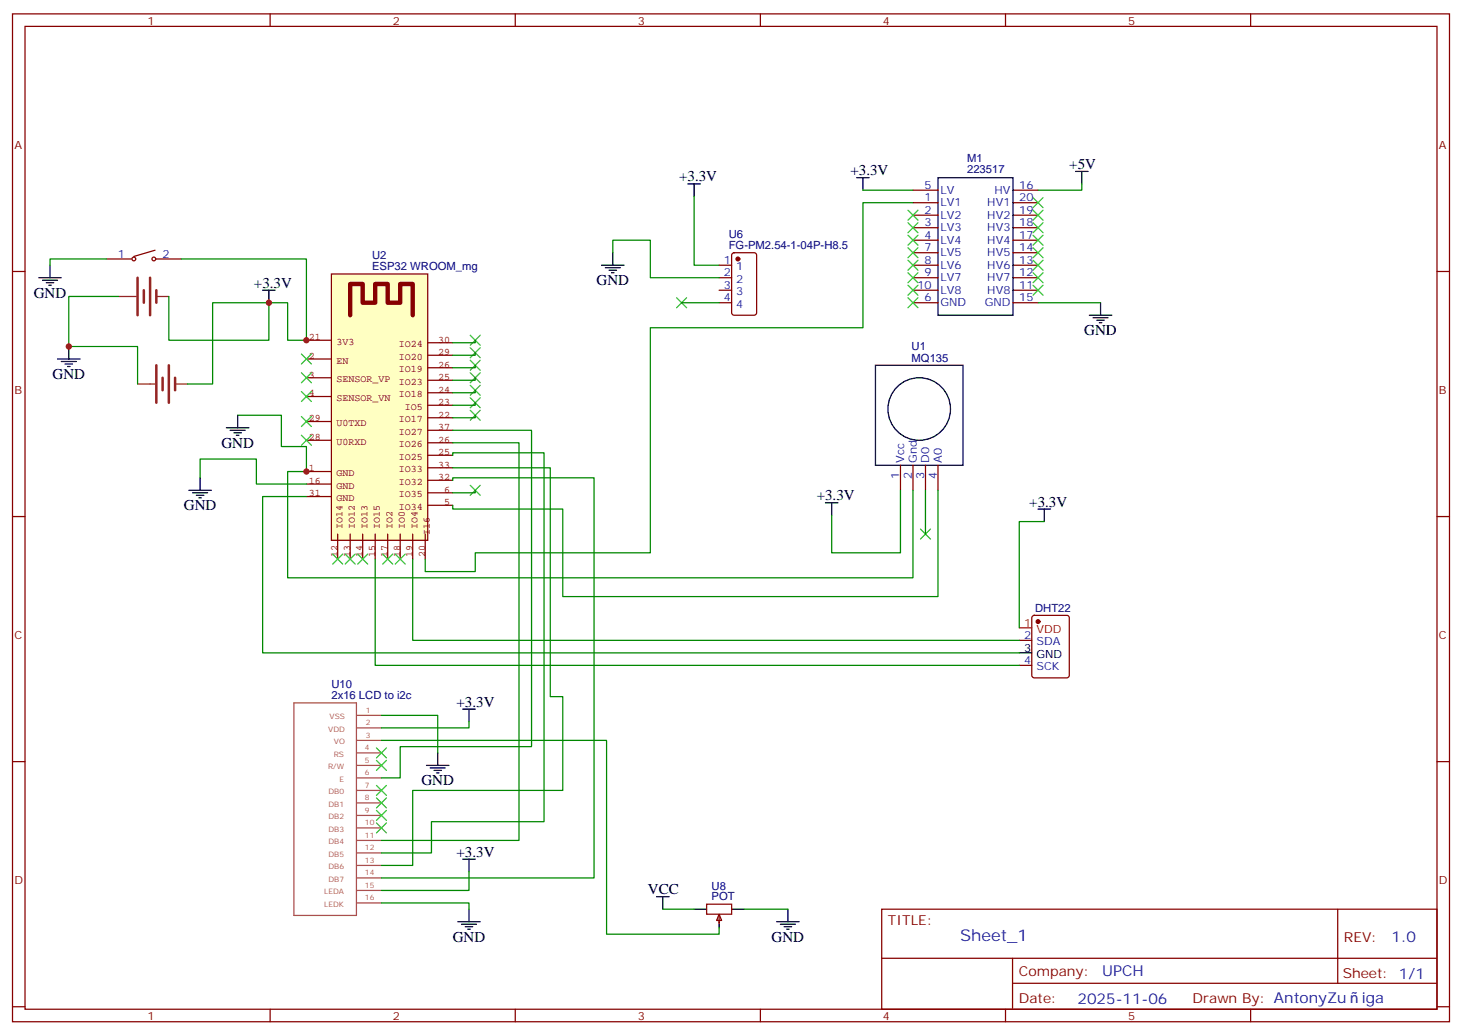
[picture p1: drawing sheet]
<svg xmlns="http://www.w3.org/2000/svg" width="412mm" height="292mm" viewBox="0 0 412 292" stroke-linecap="round" stroke-linejoin="round" font-family="sans-serif">
<g fill="none" stroke="#870000" stroke-width=".35">
<path d="M3.5 3.9h405.4v284.4h-405.4zM7.1 7.4h398.2v277.3h-398.2zM76.2 3.9v3.5M145.3 3.9v3.5M214.5 3.9v3.5M283.6 3.9v3.5M352.8 3.9v3.5M3.5 76.6h3.6M30 73.1h7M43.7 70.6l-6 1.8M44.1 73.1h7.1M202.8 74.8h3.6"/>
<path d="M202.8 78.4h3.6M206.6 71.5l.5-.2h5.6l.7 .4v16.5l-.4 .7h-5.9l-.7-.4v-16.5zM405.3 76.6h3.6M202.8 81.9h3.6M202.8 85.4h3.6M254 131.3v7M257.5 131.3v7M261.1 131.3v7M264.6 131.3v7M3.5 145.7h3.6M405.3 145.7h3.6M291.3 173.8l.4-.2h9.2l.7 .4v16.5l-.4 .7h-9.5l-.6-.4-.1-16.5z"/>
<path d="M287.5 180.7h3.5M287.5 187.7h3.5M3.5 214.9h3.6M405.3 214.9h3.6M248.7 256.5h156.6v28.2h-156.6zM377.3 256.5v20.9M248.7 270.4h156.5M285.6 277.4h119.6M285.6 270.4v14.1M3.5 284h3.6M76.2 284.7v3.6M145.3 284.7v3.6"/>
<path d="M214.5 284.7v3.6M283.6 284.7v3.6M352.8 284.7v3.6M405.3 284h3.6"/>
<circle cx="37.7" cy="73.1" r=".53"/>
<circle cx="43.4" cy="73.1" r=".53"/>
</g>
<g fill="none" stroke="#000" stroke-width=".35">
<path d="M246.9 103h24.7v28.3h-24.7zM287.5 184.2h3.5"/>
<circle cx="259.3" cy="115.4" r="8.8"/>
</g>
<path d="M33.5 83.6h5M44.1 83.6h3.5M38.8 108.3h4.9M49.4 108.3h3.5" fill="none" stroke="#8c2424" stroke-width=".35"/>
<path d="M38.8 78.4v10.5M42.3 78.4v10.5M40.6 81.9v3.5M44.1 81.9v3.5M44.1 103v10.6M45.9 106.6v3.5M47.6 103v10.6M49.4 106.6v3.5" fill="none" stroke="#8c2424" stroke-width=".71"/>
<g fill="#870000" stroke="#870000" stroke-width=".35">
<circle cx="292.8" cy="175.4" r=".53"/>
<circle cx="208.1" cy="73.1" r=".53"/>
</g>
<path d="M287.5 177.1h3.5" fill="none" stroke="#f00" stroke-width=".35"/>
<path d="M93.5 77.3h27.1v75.1h-27.1z" fill="#ffffc2" stroke="#850000" stroke-width=".35"/>
<g fill="none" stroke="#850000" stroke-width=".35">
<path d="M86.4 96h7.1M120.6 96.7h7.1M86.4 101.3h7.1M86.4 106.6h7.1M86.4 111.9h7.1M86.4 118.9h7.1M120.6 117.9h7.1M120.6 114.3h7.1M120.6 110.8h7.1M120.6 107.3h7.1M120.6 103.8h7.1M120.6 100.2h7.1"/>
<path d="M86.4 133h7.1M86.4 136.6h7.1M86.4 124.2h7.1M120.6 139h7.1M120.6 135.5h7.1M120.6 132h7.1M120.6 128.4h7.1M120.6 124.9h7.1M120.6 121.4h7.1M86.4 140.1h7.1M95.2 150.7v7M98.8 150.7v7"/>
<path d="M102.3 150.7v7M105.8 150.7v7M109.4 150.7v7M112.9 150.7v7M116.4 150.7v7M119.9 150.7v7M120.6 142.6h7.1"/>
</g>
<path d="M98.8 88.9v-8.8h3.5v5.3h3.5v-5.3h3.6v5.3h3.5v-5.3h3.5v8.8" fill="none" stroke="#850000" stroke-width="1.2"/>
<g fill="none" stroke="#008700" stroke-width=".35">
<path d="M195.8 55.4v19.4h7M243.4 53.7h14.1M257.5 57.2h-14.1v35.3h-60v63.5h-49.3v5.3h-14.2v-3.6M305.2 51.9v1.8h-12.4M30 73.1h-15.9v1.7M51.2 73.1h35.2v22.9h-5.3v-10.6h-5.3M172.9 71.3v-3.5h10.5v10.6h19.4M33.5 83.6h-14.1v14.2h19.4v10.5M47.6 83.6v12.4h28.2v-10.6M75.8 85.4h-15.8v22.9h-7.1M134.1 96v.7h-6.4M134.1 99.5v.7h-6.4"/>
<path d="M192.3 85.4h10.5M292.8 85.4h17.6M67 117.2h12.4v8.8h7v7h-5.3v30h176.4v-24.7M134.1 103v.8h-6.4M134.1 106.6v.7h-6.4M134.1 110.1v.7h-6.4M134.1 113.6v.7h-6.4M134.1 117.2v.7h-6.4M56.4 134.8v-5.3h15.9v7.1h14.1M127.7 121.4h22.2v89.2h-37v8.9h-5.3M127.7 124.9h18.7v112.2h-38.8M127.7 128.4v-.7h25.8v104.1h-31.8v8.8h-14.1"/>
<path d="M127.7 132h27.5v64.5h3.5v26.5h-42.3v21.2h-8.8M127.7 135.5v-.7h39.9v112.9h-60M134.1 138.3v.7h-6.4M254 138.3v17.7h-19.4v-10.6M261.1 138.3v12.4M264.6 138.3v30h-105.9v-24.7h-31v-1M86.4 140.1h-12.3v44.1h213.4M105.8 157.7v30h181.7M116.4 157.7v23h171.1M294.6 147.1h-7.1v30M107.6 208.9h63.5v54.7h31.7v-1.8M107.6 201.8h15.9v10.6"/>
<path d="M132.3 203.6v1.8h-24.7M107.6 254.7h24.7v1.8M132.3 245.9v5.3h-24.7M187 256.5h8.8M209.9 256.5h12.3"/>
</g>
<g fill="none" stroke="#000" stroke-width=".35">
<path d="M194 51.9h3.6M195.8 51.9v3.5M241.7 50.1h3.5M243.4 50.1v3.6M264.6 50.1h21.2v38.8h-21.2zM303.4 48.4h3.5M305.2 48.4v3.5M10.9 78.4h6.4M12 79.1h4.2M13.1 79.8h2.1M14.1 74.8v3.6M169.7 74.8h6.3"/>
<path d="M170.7 75.5h4.3M171.8 76.2h2.1M172.5 76.9h.7M172.9 71.3v3.5M13.8 80.5h.7M19.4 97.8v3.5M74.1 81.9h3.5M75.8 81.9v3.5M307.3 88.9h6.3M308.3 89.6h4.3M309.4 90.3h2.1M310.1 91.1h.7"/>
<path d="M310.4 85.4v3.5M16.2 101.3h6.4M17.3 102h4.2M18.3 102.7h2.2M19 103.4h.8M67 117.2v3.5M53.3 138.3h6.3M54.3 139h4.3M55.4 139.7h2.1M56.4 134.8v3.5M63.9 120.7h6.3M64.9 121.4h4.2"/>
<path d="M66 122.1h2.1M66.7 122.8h.7M56.1 140.4h.7M232.8 141.9h3.6M234.6 141.9v3.5M292.8 143.6h3.5M294.6 143.6v3.5M120.3 215.9h6.3M121.4 216.6h4.2M122.4 217.3h2.1M123.1 218.1h.7M123.5 212.4v3.5"/>
<path d="M130.5 200.1h3.6M132.3 200.1v3.5M130.5 242.4h3.6M132.3 242.4v3.5M132.3 256.5v3.5M185.2 253h3.5M187 253v3.5M195.8 256.5h3.5M206.4 256.5h3.5M222.2 256.5v3.5M129.1 260h6.4M130.2 260.7h4.2"/>
<path d="M131.2 261.4h2.1M131.9 262.1h.7M202.8 260v1.8M219.1 260h6.3M220.1 260.7h4.3M221.2 261.4h2.1M221.9 262.1h.7"/>
</g>
<g fill="none" stroke="#3c3" stroke-width=".35">
<path d="M256.1 59.3l2.8 2.8M258.9 59.3l-2.8 2.8M291.4 55.8l2.8 2.8M291.4 59.3l2.8 2.8M294.2 55.8l-2.8 2.8M294.2 59.3l-2.8 2.8M256.1 76.9l2.8 2.9M256.1 73.4l2.8 2.8M256.1 69.9l2.8 2.8M256.1 66.4l2.8 2.8M256.1 62.8l2.8 2.9M258.9 76.9l-2.8 2.9"/>
<path d="M258.9 73.4l-2.8 2.8M258.9 69.9l-2.8 2.8M258.9 66.4l-2.8 2.8M258.9 62.8l-2.8 2.9M291.4 62.8l2.8 2.9M291.4 66.4l2.8 2.8M291.4 69.9l2.8 2.8M291.4 73.4l2.8 2.8M291.4 76.9l2.8 2.9M294.2 62.8l-2.8 2.9M294.2 66.4l-2.8 2.8M294.2 69.9l-2.8 2.8"/>
<path d="M294.2 73.4l-2.8 2.8M294.2 76.9l-2.8 2.9M85 99.9l2.8 2.8M87.8 99.9l-2.8 2.8M132.6 98.1l2.9 2.8M132.6 94.6l2.9 2.8M135.5 98.1l-2.9 2.8M135.5 94.6l-2.9 2.8M190.9 84l2.8 2.8M193.7 84l-2.8 2.8M256.1 84l2.8 2.8M256.1 80.5l2.8 2.8"/>
<path d="M258.9 84l-2.8 2.8M258.9 80.5l-2.8 2.8M291.4 80.5l2.8 2.8M294.2 80.5l-2.8 2.8M85 105.2l2.8 2.8M85 110.5l2.8 2.8M85 117.5l2.8 2.8M87.8 105.2l-2.8 2.8M87.8 110.5l-2.8 2.8M87.8 117.5l-2.8 2.8M132.6 115.7l2.9 2.9M132.6 112.2l2.9 2.8"/>
<path d="M132.6 108.7l2.9 2.8M132.6 105.2l2.9 2.8M132.6 101.6l2.9 2.9M135.5 115.7l-2.9 2.9M135.5 112.2l-2.9 2.8M135.5 108.7l-2.9 2.8M135.5 105.2l-2.9 2.8M135.5 101.6l-2.9 2.9M85 122.8l2.8 2.8M87.8 122.8l-2.8 2.8M132.6 136.9l2.9 2.8M135.5 136.9l-2.9 2.8"/>
<path d="M93.8 156.3l2.9 2.8M96.7 156.3l-2.9 2.8M97.4 156.3l2.8 2.8M100.2 156.3l-2.8 2.8M100.9 156.3l2.8 2.8M103.7 156.3l-2.8 2.8M107.9 156.3l2.9 2.8M110.8 156.3l-2.9 2.8M111.5 156.3l2.8 2.8M114.3 156.3l-2.8 2.8M259.6 149.3l2.9 2.8M262.5 149.3l-2.9 2.8"/>
<path d="M106.2 211l2.8 2.8M106.2 214.5l2.8 2.8M109 211l-2.8 2.8M109 214.5l-2.8 2.8M106.2 221.6l2.8 2.8M106.2 225.1l2.8 2.8M106.2 228.6l2.8 2.9M106.2 232.2l2.8 2.8M109 221.6l-2.8 2.8M109 225.1l-2.8 2.8M109 228.6l-2.8 2.9M109 232.2l-2.8 2.8"/>
</g>
<g fill="none" stroke="#870000" stroke-width=".35">
<path d="M257.5 57.2h7.1M257.5 53.7h7.1M285.8 57.2h7M285.8 53.7h7M257.5 78.4h7.1M257.5 74.8h7.1M257.5 64.2h7.1M257.5 60.7h7.1M257.5 67.8h7.1M257.5 71.3h7.1M285.8 78.4h7M285.8 74.8h7"/>
<path d="M285.8 64.2h7M285.8 60.7h7M285.8 67.8h7M285.8 71.3h7M257.5 81.9h7.1M257.5 85.4h7.1M285.8 81.9h7M285.8 85.4h7M202.8 257.9l.8 1.8h-1.5zM202.8 258.3v2.1"/>
</g>
<path d="M199.3 255.1h7.1v2.8h-7.1z" fill="none" stroke="#a10000" stroke-width=".35"/>
<g fill="none" stroke="#a64a4a" stroke-width=".35">
<path d="M82.9 198.3h17.6v60h-17.6zM100.7 201.8h6.9M100.7 205.4h6.9M100.7 212.4h6.9M100.7 215.9h6.9M100.7 219.5h6.9M100.7 208.9h6.9M100.7 223h6.9M100.7 226.5h6.9M100.7 230h6.9M100.7 233.6h6.9M100.7 237.1h6.9"/>
<path d="M100.7 240.6h6.9M100.7 244.2h6.9M100.7 247.7h6.9M100.7 254.7h6.9M100.7 251.2h6.9"/>
</g>
<g fill="#c00">
<circle cx="86.4" cy="133" r=".88"/>
<circle cx="75.8" cy="85.4" r=".88"/>
<circle cx="19.4" cy="97.8" r=".88"/>
<circle cx="86.4" cy="96" r=".88"/>
</g>
<text font-size="4.6" fill="#00f" x="270.8" y="265.5">Sheet_1</text>
<g font-size="4.2">
<text x="301.6" y="47.7">+5V</text>
<text x="191.6" y="51.2">+3.3V</text>
<text x="239.9" y="49.4">+3.3V</text>
<text x="9.5" y="84">GND</text>
<text x="71.6" y="81.2">+3.3V</text>
<text x="168.3" y="80.5">GND</text>
<text x="305.9" y="94.6">GND</text>
<text x="14.8" y="106.9">GND</text>
<text x="62.4" y="126.3">GND</text>
<text x="51.9" y="144">GND</text>
<text x="230.4" y="141.1">+3.3V</text>
<text x="290.3" y="142.9">+3.3V</text>
<text x="128.8" y="199.4">+3.3V</text>
<text x="118.9" y="221.6">GND</text>
<text x="128.8" y="241.7">+3.3V</text>
<text x="182.7" y="252.3">VCC</text>
<text x="127.7" y="265.7">GND</text>
<text x="217.7" y="265.7">GND</text>
</g>
<g font-size="4.2" fill="#00f">
<text x="392.5" y="265.8">1.0</text>
<text x="310.9" y="275.3">UPCH</text>
<text x="304" y="283.1">2025-11-06</text>
<text x="384.1" y="283.1">iga</text>
</g>
<g font-size="3.9" fill="#800">
<text x="250.5" y="261.1">TITLE:</text>
<text x="379.1" y="265.8">REV:</text>
<text x="287.4" y="275.3">Company:</text>
<text x="378.7" y="275.9">Sheet: 1/1</text>
<text x="287.4" y="283">Date:</text>
<text x="336.4" y="283.1">Drawn By: AntonyZu</text>
</g>
<g font-size="3.2" fill="#800">
<text x="41.6" y="6.9">1</text>
<text x="110.8" y="6.9">2</text>
<text x="179.9" y="6.9">3</text>
<text x="249.1" y="6.9">4</text>
<text x="318.2" y="6.9">5</text>
<text x="4.1" y="42">A</text>
<text x="405.9" y="42">A</text>
<text x="4.1" y="111.2">B</text>
<text x="405.9" y="111.2">B</text>
<text x="4.1" y="180.3">C</text>
<text x="405.9" y="180.3">C</text>
<text x="4.1" y="249.4">D</text>
<text x="405.9" y="249.4">D</text>
<text x="41.6" y="287.7">1</text>
<text x="110.8" y="287.7">2</text>
<text x="179.9" y="287.7">3</text>
<text x="249.1" y="287.7">4</text>
<text x="318.2" y="287.7">5</text>
</g>
<g font-size="3.2" fill="#000080">
<text x="272.8" y="45.8">M1</text>
<text x="272.8" y="48.9">223517</text>
<text x="205.6" y="70.2">FG-PM2.54-1-04P-H8.5</text>
<text x="205.6" y="67.2">U6</text>
<text x="105" y="76.2">ESP32 WROOM_mg</text>
<text x="105" y="73">U2</text>
<text x="257.1" y="102">MQ135</text>
<text x="257.1" y="98.7">U1</text>
<text x="292" y="172.5">DHT22</text>
<text x="93.5" y="197.2">2x16 LCD to i2c</text>
<text x="93.5" y="194.1">U10</text>
<text x="200.7" y="251">U8</text>
<text x="200.7" y="254">POT</text>
</g>
<g font-size="3.2" fill="#00f">
<text x="260.8" y="53.3">5</text>
<text x="287.5" y="53.3">16</text>
<text x="260.8" y="56.8">1</text>
<text x="265.3" y="54.7">LV</text>
<text x="265.3" y="58.2">LV1</text>
<text x="278.5" y="58.2">HV1</text>
<text x="280.5" y="54.7">HV</text>
<text x="287.5" y="56.8">20</text>
<text x="260.8" y="60.4">2</text>
<text x="260.8" y="63.9">3</text>
<text x="265.3" y="61.8">LV2</text>
<text x="265.3" y="65.3">LV3</text>
<text x="278.5" y="65.3">HV3</text>
<text x="278.5" y="61.8">HV2</text>
<text x="287.5" y="63.9">18</text>
<text x="287.5" y="60.4">19</text>
<text x="260.8" y="67.4">4</text>
<text x="260.8" y="70.9">7</text>
<text x="265.3" y="68.8">LV4</text>
<text x="278.5" y="68.8">HV4</text>
<text x="287.5" y="67.4">17</text>
<text x="287.5" y="70.9">14</text>
<text x="33.3" y="72.7">1</text>
<text x="45.9" y="72.7">2</text>
<text x="204.2" y="74.5">1</text>
<text x="204.2" y="78">2</text>
<text x="207.7" y="76.2">1</text>
<text x="260.8" y="74.5">8</text>
<text x="260.8" y="78">9</text>
<text x="265.3" y="75.9">LV6</text>
<text x="265.3" y="72.4">LV5</text>
<text x="278.5" y="75.9">HV6</text>
<text x="278.5" y="72.4">HV5</text>
<text x="287.5" y="78">12</text>
<text x="287.5" y="74.5">13</text>
<text x="204.2" y="81.5">3</text>
<text x="207.7" y="79.8">2</text>
<text x="207.7" y="83.3">3</text>
<text x="258.8" y="81.5">10</text>
<text x="265.3" y="79.4">LV7</text>
<text x="265.3" y="82.9">LV8</text>
<text x="278.5" y="82.9">HV8</text>
<text x="278.5" y="79.4">HV7</text>
<text x="287.5" y="81.5">11</text>
<text x="204.2" y="85.1">4</text>
<text x="207.7" y="86.8">4</text>
<text x="260.8" y="85.1">6</text>
<text x="265.3" y="86.5">GND</text>
<text x="277.8" y="86.5">GND</text>
<text x="287.5" y="85.1">15</text>
<text x="255.1" y="130.6" transform="rotate(-90 255.1 130.6)">Vcc</text>
<text x="258.6" y="130.6" transform="rotate(-90 258.6 130.6)">Gnd</text>
<text x="262.1" y="130.6" transform="rotate(-90 262.1 130.6)">D0</text>
<text x="265.6" y="130.6" transform="rotate(-90 265.6 130.6)">A0</text>
<text x="253.6" y="135" transform="rotate(-90 253.6 135)">1</text>
<text x="257.2" y="135" transform="rotate(-90 257.2 135)">2</text>
<text x="260.7" y="135" transform="rotate(-90 260.7 135)">3</text>
<text x="264.2" y="135" transform="rotate(-90 264.2 135)">4</text>
<text x="288.8" y="180.3">2</text>
<text x="292.3" y="182.1">SDA</text>
<text x="288.8" y="187.4">4</text>
<text x="292.3" y="189.1">SCK</text>
</g>
<g font-size="3.2" fill="#f00">
<text x="288.8" y="176.8">1</text>
<text x="292.3" y="178.5">VDD</text>
</g>
<g font-size="3.2">
<text x="288.8" y="183.8">3</text>
<text x="292.3" y="185.6">GND</text>
</g>
<g font-size="2.8" fill="#840000">
<text x="87.1" y="96">21</text>
<text x="87.1" y="101.2">2</text>
<text x="94.9" y="97.3">3V3</text>
<text x="112.5" y="98">IO24</text>
<text x="112.5" y="101.5">IO20</text>
<text x="123.6" y="96.7">30</text>
<text x="123.6" y="100.2">29</text>
<text x="87.1" y="106.5">3</text>
<text x="94.9" y="102.6">EN</text>
<text x="94.9" y="107.9">SENSOR_VP</text>
<text x="112.5" y="105.1">IO19</text>
<text x="123.6" y="107.2">25</text>
<text x="123.6" y="103.7">26</text>
<text x="87.1" y="111.8">4</text>
<text x="94.9" y="113.2">SENSOR_VN</text>
<text x="112.5" y="112.1">IO18</text>
<text x="112.5" y="108.6">IO23</text>
<text x="123.6" y="110.8">24</text>
<text x="87.1" y="118.9">29</text>
<text x="112.5" y="119.2">IO17</text>
<text x="114.2" y="115.7">IO5</text>
<text x="123.6" y="117.8">22</text>
<text x="123.6" y="114.3">23</text>
<text x="87.1" y="124.2">28</text>
<text x="94.9" y="125.5">U0RXD</text>
<text x="94.9" y="120.2">U0TXD</text>
<text x="112.5" y="122.7">IO27</text>
<text x="123.6" y="124.9">26</text>
<text x="123.6" y="121.4">37</text>
<text x="112.5" y="129.8">IO25</text>
<text x="112.5" y="126.2">IO26</text>
<text x="123.6" y="131.9">33</text>
<text x="123.6" y="128.4">25</text>
<text x="87.1" y="133">1</text>
<text x="87.1" y="136.5">16</text>
<text x="94.9" y="134.4">GND</text>
<text x="94.9" y="137.9">GND</text>
<text x="112.5" y="136.8">IO32</text>
<text x="112.5" y="133.3">IO33</text>
<text x="123.6" y="135.5">32</text>
<text x="87.1" y="140.1">31</text>
<text x="94.9" y="141.4">GND</text>
<text x="112.5" y="143.9">IO34</text>
<text x="112.5" y="140.4">IO35</text>
<text x="125.3" y="142.5">5</text>
<text x="125.3" y="139">6</text>
<text x="96.6" y="149.3" transform="rotate(-90 96.6 149.3)">IO14</text>
<text x="100.1" y="149.3" transform="rotate(-90 100.1 149.3)">IO12</text>
<text x="103.6" y="149.3" transform="rotate(-90 103.6 149.3)">IO13</text>
<text x="107.2" y="149.3" transform="rotate(-90 107.2 149.3)">IO15</text>
<text x="110.7" y="149.3" transform="rotate(-90 110.7 149.3)">IO2</text>
<text x="114.2" y="149.3" transform="rotate(-90 114.2 149.3)">IO0</text>
<text x="117.7" y="149.3" transform="rotate(-90 117.7 149.3)">IO4</text>
<text x="121.3" y="151" transform="rotate(-90 121.3 151)">I16</text>
<text x="95.2" y="157" transform="rotate(-90 95.2 157)">12</text>
<text x="98.7" y="157" transform="rotate(-90 98.7 157)">13</text>
<text x="102.3" y="157" transform="rotate(-90 102.3 157)">14</text>
<text x="105.8" y="157" transform="rotate(-90 105.8 157)">15</text>
<text x="109.3" y="157" transform="rotate(-90 109.3 157)">17</text>
<text x="112.9" y="157" transform="rotate(-90 112.9 157)">18</text>
<text x="116.4" y="157" transform="rotate(-90 116.4 157)">19</text>
<text x="119.9" y="157" transform="rotate(-90 119.9 157)">20</text>
</g>
<g font-size="2.1" fill="#a54b4b">
<text x="93" y="202.9">VSS</text>
<text x="103.2" y="201.1">1</text>
<text x="92.6" y="206.4">VDD</text>
<text x="94.2" y="209.9">VO</text>
<text x="103.2" y="204.7">2</text>
<text x="103.2" y="208.2">3</text>
<text x="94.2" y="213.4">RS</text>
<text x="102.9" y="211.7">4</text>
<text x="102.9" y="215.2">5</text>
<text x="92.5" y="217">R/W</text>
<text x="95.7" y="220.5">E</text>
<text x="102.9" y="218.8">6</text>
<text x="92.6" y="224">DB0</text>
<text x="92.6" y="227.6">DB1</text>
<text x="102.9" y="222.3">7</text>
<text x="102.9" y="225.8">8</text>
<text x="92.6" y="231.1">DB2</text>
<text x="102.9" y="229.4">9</text>
<text x="102.9" y="232.9">10</text>
<text x="92.6" y="234.6">DB3</text>
<text x="92.6" y="238.1">DB4</text>
<text x="102.9" y="236.4">11</text>
<text x="102.9" y="239.9">12</text>
<text x="92.6" y="241.7">DB5</text>
<text x="92.6" y="245.2">DB6</text>
<text x="102.9" y="243.5">13</text>
<text x="92.6" y="248.7">DB7</text>
<text x="102.9" y="247">14</text>
<text x="102.9" y="250.5">15</text>
<text x="91.5" y="255.8">LEDK</text>
<text x="91.5" y="252.3">LEDA</text>
<text x="102.9" y="254">16</text>
</g>
</svg>
